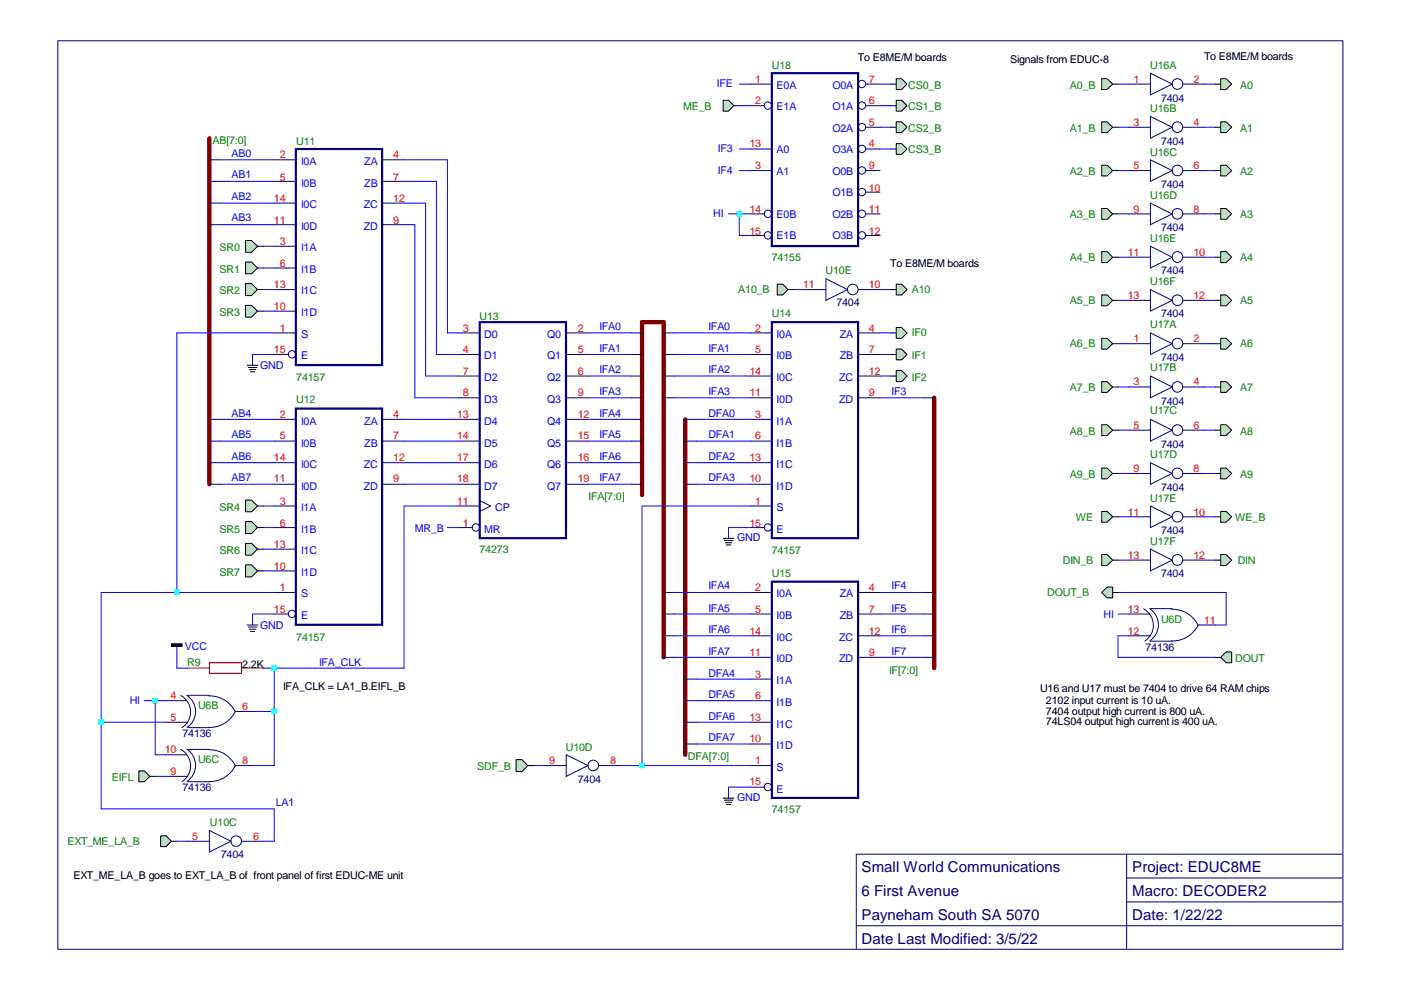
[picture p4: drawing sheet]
<svg xmlns="http://www.w3.org/2000/svg" width="297mm" height="210mm" viewBox="0 0 297 210" stroke-linecap="round" stroke-linejoin="round" font-family="sans-serif">
<g fill="none" stroke="#000080" stroke-width=".21">
<path d="M12.3 8.7h272.4v192.6h-272.4zM159.1 17.8h4.5M183.5 17.8h3.1M239.3 17.8h4.6M243.9 15.5l4.6 2.3-4.6 2.3zM250.8 17.8h4.6M44.4 33.9h2.3M44.4 38.5h2.3M58.2 33.9h4.5M58.2 38.5h4.5M81.1 33.9h4.6M81.1 38.5h4.6"/>
<path d="M159.1 36.2h4.5M159.1 22.4h3.1M159.1 31.6h4.5M183.5 27h3.1M183.5 36.2h3.1M183.5 22.4h3.1M183.5 31.6h3.1M239.3 27h4.6M239.3 36.2h4.6M243.9 24.7l4.6 2.3-4.6 2.3zM243.9 33.9l4.6 2.3-4.6 2.3zM250.8 27h4.6"/>
<path d="M250.8 36.2h4.6M44.4 43.1h2.3M44.4 47.6h2.3M58.2 43.1h4.5M58.2 47.6h4.5M58.2 52.2h4.5M58.2 56.8h4.5M81.1 43.1h4.6M81.1 47.6h4.6M159.1 45.4h3.1M159.1 49.9h3.1M175.1 59.1l4.6 2.3-4.6 2.3z"/>
<path d="M183.5 45.4h3.1M183.5 49.9h3.1M183.5 40.7h3.1M239.3 45.4h4.6M239.3 54.5h4.6M243.9 43.1l4.6 2.3-4.6 2.2zM243.9 52.2l4.6 2.3-4.6 2.3zM250.8 45.4h4.6M250.8 54.5h4.6M58.2 70.6h4.5M58.2 75.2h3M58.2 61.4h4.5"/>
<path d="M58.2 66h4.5M97.1 70.6h4.6M97.1 75.2h4.6M97.1 79.7h4.6M120 70.6h4.7M120 75.2h4.7M120 79.7h4.7M133.8 70.6h2.3M133.8 75.2h2.3M133.8 79.7h2.3M140.7 70.6h2.3M140.7 75.2h2.3"/>
<path d="M140.7 79.7h2.3M159.1 70.6h4.5M159.1 75.2h4.5M159.1 79.7h4.5M170.5 61.4h4.6M182 70.6h4.6M182 75.2h4.6M182 79.7h4.6M182 61.4h4.6M239.3 63.7h4.6M239.3 72.9h4.6M243.9 61.4l4.6 2.3-4.6 2.3z"/>
<path d="M243.9 70.6l4.6 2.3-4.6 2.3zM243.9 79.7l4.6 2.4-4.6 2.2zM250.8 63.7h4.6M250.8 72.9h4.6M44.4 88.9h2.3M44.4 93.5h2.3M44.4 98.1h2.3M58.2 88.9h4.5M58.2 93.5h4.5M58.2 98.1h4.5M81.1 88.9h4.6M81.1 93.5h4.6"/>
<path d="M81.1 98.1h4.6M97.1 84.3h4.6M97.1 88.9h4.6M97.1 93.5h4.6M97.1 98.1h4.6M120 84.3h4.7M120 88.9h4.7M120 93.5h4.7M120 98.1h4.7M133.8 84.3h2.3M133.8 88.9h2.3M133.8 93.5h2.3"/>
<path d="M133.8 98.1h2.3M140.7 84.3h2.3M145.3 88.9h2.3M145.3 93.5h2.3M145.3 98.1h2.3M159.1 84.3h4.5M159.1 88.9h4.5M159.1 93.5h4.5M159.1 98.1h4.5M182 84.3h4.6M195.7 84.3h2.4M239.3 82.1h4.6"/>
<path d="M239.3 91.2h4.6M243.9 88.9l4.6 2.3-4.6 2.3zM243.9 98.1l4.6 2.3-4.6 2.3zM250.8 82.1h4.6M250.8 91.2h4.6M44.4 102.7h2.3M58.2 107.3h4.5M58.2 111.9h4.5M58.2 102.7h4.5M58.2 116.4h4.5M81.1 102.7h4.6M97.1 107.3h4.6"/>
<path d="M97.1 111.9h3.1M97.1 102.7h4.6M101.7 106.1l2.3 1.2-2.3 1.1M120 102.7h4.7M133.8 102.7h2.3M145.3 102.7h2.3M159.1 107.3h4.5M159.1 111.9h3.1M159.1 102.7h4.5M239.3 100.4h4.6M239.3 109.6h4.6M239.3 118.8h4.6"/>
<path d="M243.9 107.3l4.6 2.3-4.6 2.3zM243.9 116.4l4.6 2.4-4.6 2.2zM250.8 100.4h4.6M250.8 109.6h4.6M250.8 118.8h4.6M58.2 125.6h4.5M58.2 130.2h3M58.2 121h4.5M140.7 125.6h2.3M140.7 130.2h2.3M140.7 134.8h2.3M140.7 139.4h2.3"/>
<path d="M159.1 125.6h4.5M159.1 130.2h4.5M159.1 134.8h4.5M159.1 139.4h4.5M182 125.6h4.6M182 130.2h4.6M182 134.8h4.6M182 139.4h4.6M195.7 125.6h2.4M195.7 130.2h2.4M195.7 134.8h2.4M195.7 139.4h2.4"/>
<path d="M239.3 130.2h4.4M239.3 134.8h4.6M242.5 129.1a4 4 0 0 1 .2 6.8M243.7 129a4.1 4.1 0 0 1 .1 6.9M243.9 135.9h4.6M243.9 129h4.6M248.4 129.2a6.1 6.1 0 0 1 5.6 3.4M254.1 132.4a5.9 5.9 0 0 1-5.7 3.5M254.2 132.5h3.5M35.2 148.6h4.4M35.2 153.1h4.6M38.3 147.5a4 4 0 0 1 .3 6.8"/>
<path d="M38.3 158.9a4 4 0 0 1 .3 6.8M39.6 147.4a4.1 4.1 0 0 1 .1 6.8M39.6 158.8a4.1 4.1 0 0 1 .1 6.9M39.8 154.3h4.6M39.8 147.4h4.6M39.8 158.9h4.6M44.3 147.5a6.1 6.1 0 0 1 5.6 3.4M44.3 159a6 6 0 0 1 5.6 3.4M49.9 150.8a5.9 5.9 0 0 1-5.6 3.4M50.1 150.8h3.4M145.3 148.6h2.3M145.3 153.1h2.3"/>
<path d="M145.3 144h2.3M145.3 157.7h2.3M159.1 148.6h4.5M159.1 153.1h4.5M159.1 144h4.5M159.1 157.7h4.5M35.2 160h4.4M35.2 164.6h4.6M39.8 178.4h4.6M39.8 165.7h4.6M44.4 176.1l4.6 2.3-4.6 2.3zM49.9 162.2a5.9 5.9 0 0 1-5.6 3.5"/>
<path d="M50.1 162.3h3.4M51.3 178.4h4.5M115.5 162.3h4.5M120 160l4.7 2.3-4.7 2.3zM126.9 162.3h4.6M159.1 162.3h4.5M159.1 166.9h3.1M181.6 196.3h102.9M238.9 181.1v20M238.9 186.2h45.6M238.9 191.2h45.6M284.5 181.1h-102.9v20"/>
<circle cx="182.8" cy="17.8" r=".78"/>
<circle cx="249.6" cy="17.8" r="1.13"/>
<circle cx="162.8" cy="22.4" r=".78"/>
<circle cx="182.8" cy="22.4" r=".78"/>
<circle cx="182.8" cy="27" r=".78"/>
<circle cx="182.8" cy="31.6" r=".78"/>
<circle cx="182.8" cy="36.1" r=".78"/>
<circle cx="249.6" cy="27" r="1.13"/>
<circle cx="249.6" cy="36.1" r="1.13"/>
<circle cx="162.8" cy="49.9" r=".78"/>
<circle cx="162.8" cy="45.3" r=".78"/>
<circle cx="182.8" cy="49.9" r=".78"/>
<circle cx="182.8" cy="40.7" r=".78"/>
<circle cx="182.8" cy="45.3" r=".78"/>
<circle cx="249.6" cy="54.5" r="1.14"/>
<circle cx="249.6" cy="45.3" r="1.13"/>
<circle cx="61.9" cy="75.1" r=".78"/>
<circle cx="180.8" cy="61.4" r="1.13"/>
<circle cx="249.6" cy="63.7" r="1.13"/>
<circle cx="249.6" cy="72.8" r="1.13"/>
<circle cx="249.6" cy="82" r="1.13"/>
<circle cx="249.6" cy="91.2" r="1.13"/>
<circle cx="100.9" cy="111.8" r=".78"/>
<circle cx="162.8" cy="111.8" r=".78"/>
<circle cx="249.6" cy="118.7" r="1.14"/>
<circle cx="249.6" cy="109.5" r="1.13"/>
<circle cx="249.6" cy="100.4" r="1.13"/>
<circle cx="61.9" cy="130.2" r=".78"/>
<circle cx="50.1" cy="178.3" r="1.13"/>
<circle cx="125.8" cy="162.3" r="1.13"/>
<circle cx="162.8" cy="166.9" r=".78"/>
</g>
<path d="M163.6 15.5h18.3v36.7h-18.3zM62.7 31.6h18.3v45.8h-18.3zM101.7 68.3h18.3v45.8h-18.3zM163.6 68.3h18.3v45.8h-18.3zM62.7 86.6h18.3v45.9h-18.3zM163.6 123.3h18.3v45.9h-18.3z" fill="none" stroke="#000080" stroke-width=".46"/>
<path d="M39.8 141.7h4.6M44.4 140.5h6.8v2.3h-6.8zM51.3 141.7h4.5" fill="none" stroke="#800000" stroke-width=".21"/>
<path d="M44.4 29.3v73.4M145.3 88.9v71.1M198.1 84.3v57.4M136.1 105v-36.7h4.6v71.1" fill="none" stroke="#800000" stroke-width=".92"/>
<path d="M53.5 150.8h4.7" fill="none" stroke="#00f" stroke-width=".21"/>
<path d="M57.7 150.4h.8v.9h-.8z" fill-rule="evenodd" fill="#0ff"/>
<path d="M57.7 150.4h.8v.9h-.8z" fill="none" stroke="#0ff" stroke-width=".21"/>
<path d="M58.2 141.7v9.1" fill="none" stroke="#00f" stroke-width=".21"/>
<path d="M57.7 150.4h.8v.9h-.8z" fill-rule="evenodd" fill="#0ff"/>
<path d="M57.7 150.4h.8v.9h-.8z" fill="none" stroke="#0ff" stroke-width=".21"/>
<path d="M57.7 141.2h.8v.9h-.8z" fill-rule="evenodd" fill="#0ff"/>
<path d="M57.7 141.2h.8v.9h-.8z" fill="none" stroke="#0ff" stroke-width=".21"/>
<path d="M55.8 141.7h2.4" fill="none" stroke="#00f" stroke-width=".21"/>
<path d="M57.7 141.2h.8v.9h-.8z" fill-rule="evenodd" fill="#0ff"/>
<path d="M57.7 141.2h.8v.9h-.8z" fill="none" stroke="#0ff" stroke-width=".21"/>
<path d="M97.1 107.3h-11.4v34.4h-27.5" fill="none" stroke="#00f" stroke-width=".21"/>
<path d="M57.7 141.2h.8v.9h-.8z" fill-rule="evenodd" fill="#0ff"/>
<path d="M57.7 141.2h.8v.9h-.8z" fill="none" stroke="#0ff" stroke-width=".21"/>
<path d="M58.2 150.8v11.5h-4.7" fill="none" stroke="#00f" stroke-width=".21"/>
<path d="M57.7 150.4h.8v.9h-.8z" fill-rule="evenodd" fill="#0ff"/>
<path d="M57.7 150.4h.8v.9h-.8z" fill="none" stroke="#0ff" stroke-width=".21"/>
<path d="M85.7 33.9h9.2v36.7h2.2M156.7 22.4h2.4M85.7 43.1h4.5v36.6h6.9M85.7 88.9h11.4" fill="none" stroke="#00f" stroke-width=".21"/>
<path d="M155.6 22.4h1.1" fill="none" stroke="#000" stroke-width=".21"/>
<path d="M153.3 21.3h1.2l1.1 1.1-1.1 1.2h-1.2z" fill-rule="evenodd" fill="#c0dcc0"/>
<path d="M153.3 21.3h1.2l1.1 1.1-1.1 1.2h-1.2zM36.4 178.4h1.1" fill="none" stroke="#000" stroke-width=".21"/>
<path d="M85.7 38.5h6.8v36.7h4.6M85.7 47.6h2.3v36.7h9.1M85.7 93.5h11.4M37.5 178.4h2.3" fill="none" stroke="#00f" stroke-width=".21"/>
<path d="M34.1 177.2h1.1l1.2 1.2-1.2 1.1h-1.1z" fill-rule="evenodd" fill="#c0dcc0"/>
<path d="M31.8 164.6h1.1M34.1 177.2h1.1l1.2 1.2-1.2 1.1h-1.1z" fill="none" stroke="#000" stroke-width=".21"/>
<path d="M94.9 111.9h2.2M32.9 164.6h2.3" fill="none" stroke="#00f" stroke-width=".21"/>
<path d="M29.5 163.5h1.1l1.2 1.1-1.2 1.1h-1.1z" fill-rule="evenodd" fill="#c0dcc0"/>
<path d="M52.4 77.4h2.3M52.6 77.9h1.9M52.9 78.4h1.4M53.1 78.8h.9M29.5 163.5h1.1l1.2 1.1-1.2 1.1h-1.1z" fill="none" stroke="#000" stroke-width=".21"/>
<path d="M156.7 36.2h2.4M156.7 45.4h2.4M58.2 75.2h-4.7v2.2M237.1 130.2h2.2" fill="none" stroke="#00f" stroke-width=".21"/>
<path d="M156.3 44.9h.9v.9h-.9z" fill-rule="evenodd" fill="#0ff"/>
<path d="M156.3 44.9h.9v.9h-.9z" fill="none" stroke="#0ff" stroke-width=".21"/>
<path d="M156.7 45.4v4.5h2.4" fill="none" stroke="#00f" stroke-width=".21"/>
<path d="M156.3 44.9h.9v.9h-.9z" fill-rule="evenodd" fill="#0ff"/>
<path d="M156.3 44.9h.9v.9h-.9z" fill="none" stroke="#0ff" stroke-width=".21"/>
<path d="M154.5 45.4h2.2" fill="none" stroke="#00f" stroke-width=".21"/>
<path d="M156.3 44.9h.9v.9h-.9z" fill-rule="evenodd" fill="#0ff"/>
<path d="M156.3 44.9h.9v.9h-.9z" fill="none" stroke="#0ff" stroke-width=".21"/>
<path d="M186.6 17.8h2.3" fill="none" stroke="#00f" stroke-width=".21"/>
<path d="M188.9 17.8h1.1" fill="none" stroke="#000" stroke-width=".21"/>
<path d="M190 16.7h1.2l1.1 1.1-1.1 1.2h-1.2z" fill-rule="evenodd" fill="#c0dcc0"/>
<path d="M190 16.7h1.2l1.1 1.1-1.1 1.2h-1.2zM188.9 22.4h1.1" fill="none" stroke="#000" stroke-width=".21"/>
<path d="M186.6 22.4h2.3" fill="none" stroke="#00f" stroke-width=".21"/>
<path d="M190 21.3h1.2l1.1 1.1-1.1 1.2h-1.2z" fill-rule="evenodd" fill="#c0dcc0"/>
<path d="M188.9 27h1.1M190 21.3h1.2l1.1 1.1-1.1 1.2h-1.2z" fill="none" stroke="#000" stroke-width=".21"/>
<path d="M186.6 27h2.3" fill="none" stroke="#00f" stroke-width=".21"/>
<path d="M190 25.8h1.2l1.1 1.2-1.1 1.1h-1.2z" fill-rule="evenodd" fill="#c0dcc0"/>
<path d="M188.9 31.6h1.1M190 25.8h1.2l1.1 1.2-1.1 1.1h-1.2z" fill="none" stroke="#000" stroke-width=".21"/>
<path d="M186.6 31.6h2.3" fill="none" stroke="#00f" stroke-width=".21"/>
<path d="M190 30.5h1.2l1.1 1.1-1.1 1.1h-1.2z" fill-rule="evenodd" fill="#c0dcc0"/>
<path d="M190 30.5h1.2l1.1 1.1-1.1 1.1h-1.2zM54.6 116.4h1.2" fill="none" stroke="#000" stroke-width=".21"/>
<path d="M156.7 17.8h2.4M55.8 116.4h2.4" fill="none" stroke="#00f" stroke-width=".21"/>
<path d="M52.1 115.2h1.2l1.3 1.2-1.3 1.3h-1.2z" fill-rule="evenodd" fill="#c0dcc0"/>
<path d="M54.6 52.2h1.2M52.1 115.2h1.2l1.3 1.2-1.3 1.3h-1.2z" fill="none" stroke="#000" stroke-width=".21"/>
<path d="M55.8 52.2h2.4" fill="none" stroke="#00f" stroke-width=".21"/>
<path d="M52.1 51h1.2l1.3 1.2-1.3 1.3h-1.2z" fill-rule="evenodd" fill="#c0dcc0"/>
<path d="M52.1 51h1.2l1.3 1.2-1.3 1.3h-1.2zM54.6 56.8h1.2" fill="none" stroke="#000" stroke-width=".21"/>
<path d="M55.8 56.8h2.4" fill="none" stroke="#00f" stroke-width=".21"/>
<path d="M52.1 55.6h1.2l1.3 1.2-1.3 1.3h-1.2z" fill-rule="evenodd" fill="#c0dcc0"/>
<path d="M52.1 55.6h1.2l1.3 1.2-1.3 1.3h-1.2zM54.6 66h1.2" fill="none" stroke="#000" stroke-width=".21"/>
<path d="M55.8 66h2.4" fill="none" stroke="#00f" stroke-width=".21"/>
<path d="M52.1 64.7h1.2l1.3 1.3-1.3 1.2h-1.2z" fill-rule="evenodd" fill="#c0dcc0"/>
<path d="M52.1 64.7h1.2l1.3 1.3-1.3 1.2h-1.2zM54.6 61.4h1.2" fill="none" stroke="#000" stroke-width=".21"/>
<path d="M55.8 61.4h2.4" fill="none" stroke="#00f" stroke-width=".21"/>
<path d="M52.1 60.1h1.2l1.3 1.3-1.3 1.3h-1.2z" fill-rule="evenodd" fill="#c0dcc0"/>
<path d="M52.1 60.1h1.2l1.3 1.3-1.3 1.3h-1.2zM54.6 107.3h1.2" fill="none" stroke="#000" stroke-width=".21"/>
<path d="M55.8 107.3h2.4" fill="none" stroke="#00f" stroke-width=".21"/>
<path d="M52.1 106h1.2l1.3 1.3-1.3 1.2h-1.2z" fill-rule="evenodd" fill="#c0dcc0"/>
<path d="M52.1 106h1.2l1.3 1.3-1.3 1.2h-1.2zM54.6 111.9h1.2" fill="none" stroke="#000" stroke-width=".21"/>
<path d="M55.8 111.9h2.4" fill="none" stroke="#00f" stroke-width=".21"/>
<path d="M52.1 110.6h1.2l1.3 1.3-1.3 1.2h-1.2z" fill-rule="evenodd" fill="#c0dcc0"/>
<path d="M52.1 110.6h1.2l1.3 1.3-1.3 1.2h-1.2zM54.6 121h1.2" fill="none" stroke="#000" stroke-width=".21"/>
<path d="M55.8 121h2.4" fill="none" stroke="#00f" stroke-width=".21"/>
<path d="M52.1 119.8h1.2l1.3 1.2-1.3 1.3h-1.2z" fill-rule="evenodd" fill="#c0dcc0"/>
<path d="M52.1 119.8h1.2l1.3 1.2-1.3 1.3h-1.2zM235.9 118.8h1.2" fill="none" stroke="#000" stroke-width=".21"/>
<path d="M85.7 98.1h11.4M85.7 102.7h11.4M237.1 118.8h2.2" fill="none" stroke="#00f" stroke-width=".21"/>
<path d="M233.6 117.6h1.1l1.2 1.2-1.2 1.1h-1.1z" fill-rule="evenodd" fill="#c0dcc0"/>
<path d="M233.6 117.6h1.1l1.2 1.2-1.2 1.1h-1.1zM111.9 162.3h1.3" fill="none" stroke="#000" stroke-width=".21"/>
<path d="M113.2 162.3h2.3" fill="none" stroke="#00f" stroke-width=".21"/>
<path d="M109.4 161.1h1.2l1.3 1.2-1.3 1.3h-1.2z" fill-rule="evenodd" fill="#c0dcc0"/>
<path d="M109.4 161.1h1.2l1.3 1.2-1.3 1.3h-1.2z" fill="none" stroke="#000" stroke-width=".21"/>
<path d="M131.5 162.3h4.6" fill="none" stroke="#00f" stroke-width=".21"/>
<path d="M135.7 161.9h.9v.8h-.9z" fill-rule="evenodd" fill="#0ff"/>
<path d="M135.7 161.9h.9v.8h-.9z" fill="none" stroke="#0ff" stroke-width=".21"/>
<path d="M159.1 107.3h-23v55" fill="none" stroke="#00f" stroke-width=".21"/>
<path d="M135.7 161.9h.9v.8h-.9z" fill-rule="evenodd" fill="#0ff"/>
<path d="M135.7 161.9h.9v.8h-.9z" fill="none" stroke="#0ff" stroke-width=".21"/>
<path d="M136.1 162.3h23" fill="none" stroke="#00f" stroke-width=".21"/>
<path d="M135.7 161.9h.9v.8h-.9z" fill-rule="evenodd" fill="#0ff"/>
<path d="M135.7 161.9h.9v.8h-.9z" fill="none" stroke="#0ff" stroke-width=".21"/>
<path d="M58.2 70.6h-20.7v55M58.2 130.2h-4.7v2.3" fill="none" stroke="#00f" stroke-width=".21"/>
<path d="M52.4 132.5h2.3M52.6 132.9h1.9M52.9 133.4h1.4M53.1 133.9h.9" fill="none" stroke="#000" stroke-width=".21"/>
<path d="M37 125.2h.9v.8h-.9z" fill-rule="evenodd" fill="#0ff"/>
<path d="M37 125.2h.9v.8h-.9z" fill="none" stroke="#0ff" stroke-width=".21"/>
<path d="M37.5 125.6h-16.1v27.5" fill="none" stroke="#00f" stroke-width=".21"/>
<path d="M37 125.2h.9v.8h-.9z" fill-rule="evenodd" fill="#0ff"/>
<path d="M37 125.2h.9v.8h-.9z" fill="none" stroke="#0ff" stroke-width=".21"/>
<path d="M21 152.7h.9v.9h-.9z" fill-rule="evenodd" fill="#0ff"/>
<path d="M21 152.7h.9v.9h-.9z" fill="none" stroke="#0ff" stroke-width=".21"/>
<path d="M21.4 153.1h13.8" fill="none" stroke="#00f" stroke-width=".21"/>
<path d="M21 152.7h.9v.9h-.9z" fill-rule="evenodd" fill="#0ff"/>
<path d="M21 152.7h.9v.9h-.9z" fill="none" stroke="#0ff" stroke-width=".21"/>
<path d="M37.5 125.6h20.7" fill="none" stroke="#00f" stroke-width=".21"/>
<path d="M37 125.2h.9v.8h-.9z" fill-rule="evenodd" fill="#0ff"/>
<path d="M37 125.2h.9v.8h-.9z" fill="none" stroke="#0ff" stroke-width=".21"/>
<path d="M21.4 153.1v18.4h36.8v6.9h-2.4" fill="none" stroke="#00f" stroke-width=".21"/>
<path d="M21 152.7h.9v.9h-.9z" fill-rule="evenodd" fill="#0ff"/>
<path d="M21 152.7h.9v.9h-.9z" fill="none" stroke="#0ff" stroke-width=".21"/>
<g fill="none" stroke="#00f" stroke-width=".21">
<path d="M124.7 79.7h9.1M124.7 75.2h9.1M124.7 70.6h9.1M143 79.7h16.1M143 75.2h16.1M143 70.6h16.1M124.7 88.9h9.1M124.7 93.5h9.1M124.7 98.1h9.1M124.7 84.3h9.1M143 84.3h16.1M147.6 88.9h11.5"/>
<path d="M147.6 93.5h11.5M147.6 98.1h11.5M124.7 102.7h9.1M147.6 102.7h11.5M32.9 148.6h2.3"/>
</g>
<path d="M32.5 148.1h.8v.9h-.8z" fill-rule="evenodd" fill="#0ff"/>
<path d="M32.5 148.1h.8v.9h-.8z" fill="none" stroke="#0ff" stroke-width=".21"/>
<path d="M30.6 148.6h2.3" fill="none" stroke="#00f" stroke-width=".21"/>
<path d="M32.5 148.1h.8v.9h-.8z" fill-rule="evenodd" fill="#0ff"/>
<path d="M32.5 148.1h.8v.9h-.8z" fill="none" stroke="#0ff" stroke-width=".21"/>
<path d="M32.9 148.6v11.4h2.3" fill="none" stroke="#00f" stroke-width=".21"/>
<path d="M32.5 148.1h.8v.9h-.8z" fill-rule="evenodd" fill="#0ff"/>
<path d="M32.5 148.1h.8v.9h-.8z" fill="none" stroke="#0ff" stroke-width=".21"/>
<path d="M255.4 118.8h2.3M143 139.4h16.1M143 134.8h16.1M143 130.2h16.1M143 125.6h16.1M147.6 157.7h11.5M147.6 153.1h11.5M147.6 148.6h11.5M147.6 144h11.5" fill="none" stroke="#00f" stroke-width=".21"/>
<path d="M257.7 118.8h1.1" fill="none" stroke="#000" stroke-width=".21"/>
<path d="M258.8 117.6h1.2l1.1 1.2-1.1 1.1h-1.2z" fill-rule="evenodd" fill="#c0dcc0"/>
<path d="M257.7 109.6h1.1M258.8 117.6h1.2l1.1 1.2-1.1 1.1h-1.2z" fill="none" stroke="#000" stroke-width=".21"/>
<path d="M255.4 109.6h2.3" fill="none" stroke="#00f" stroke-width=".21"/>
<path d="M258.8 108.4h1.2l1.1 1.2-1.1 1.1h-1.2z" fill-rule="evenodd" fill="#c0dcc0"/>
<path d="M258.8 108.4h1.2l1.1 1.2-1.1 1.1h-1.2zM235.9 125.6h1.2" fill="none" stroke="#000" stroke-width=".21"/>
<path d="M237.1 125.6h22.9v6.9h-2.3" fill="none" stroke="#00f" stroke-width=".21"/>
<path d="M233.6 125.6l1.1-1.1h1.2v2.3h-1.2z" fill-rule="evenodd" fill="#c0dcc0"/>
<path d="M188.9 61.4h1.1M233.6 125.6l1.1-1.1h1.2v2.3h-1.2z" fill="none" stroke="#000" stroke-width=".21"/>
<path d="M186.6 61.4h2.3" fill="none" stroke="#00f" stroke-width=".21"/>
<path d="M190 60.3h1.2l1.1 1.1-1.1 1.1h-1.2z" fill-rule="evenodd" fill="#c0dcc0"/>
<path d="M167.1 61.4h1.1M190 60.3h1.2l1.1 1.1-1.1 1.1h-1.2zM153.3 169.2h2.3M153.6 169.6h1.8M153.8 170.1h1.3M154 170.6h.9" fill="none" stroke="#000" stroke-width=".21"/>
<path d="M168.2 61.4h2.3M159.1 166.9h-4.6v2.3" fill="none" stroke="#00f" stroke-width=".21"/>
<path d="M164.8 60.3h1.1l1.2 1.1-1.2 1.1h-1.1z" fill-rule="evenodd" fill="#c0dcc0"/>
<path d="M164.8 60.3h1.1l1.2 1.1-1.2 1.1h-1.1zM153.3 114.1h2.3M153.6 114.6h1.8M153.8 115.1h1.3M154 115.5h.9M257.7 139.4h1.1" fill="none" stroke="#000" stroke-width=".21"/>
<path d="M159.1 111.9h-4.6v2.2M239.3 134.8h-2.2v4.6h20.6" fill="none" stroke="#00f" stroke-width=".21"/>
<path d="M258.8 139.4l1.2-1.2h1.1v2.3h-1.1z" fill-rule="evenodd" fill="#c0dcc0"/>
<path d="M235.9 17.8h1.2M258.8 139.4l1.2-1.2h1.1v2.3h-1.1z" fill="none" stroke="#000" stroke-width=".21"/>
<path d="M237.1 17.8h2.2" fill="none" stroke="#00f" stroke-width=".21"/>
<path d="M233.6 16.7h1.1l1.2 1.1-1.2 1.2h-1.1z" fill-rule="evenodd" fill="#c0dcc0"/>
<path d="M233.6 16.7h1.1l1.2 1.1-1.2 1.2h-1.1zM235.9 27h1.2" fill="none" stroke="#000" stroke-width=".21"/>
<path d="M237.1 27h2.2" fill="none" stroke="#00f" stroke-width=".21"/>
<path d="M233.6 25.8h1.1l1.2 1.2-1.2 1.1h-1.1z" fill-rule="evenodd" fill="#c0dcc0"/>
<path d="M233.6 25.8h1.1l1.2 1.2-1.2 1.1h-1.1zM235.9 36.2h1.2" fill="none" stroke="#000" stroke-width=".21"/>
<path d="M237.1 36.2h2.2" fill="none" stroke="#00f" stroke-width=".21"/>
<path d="M233.6 35h1.1l1.2 1.2-1.2 1.1h-1.1z" fill-rule="evenodd" fill="#c0dcc0"/>
<path d="M233.6 35h1.1l1.2 1.2-1.2 1.1h-1.1zM235.9 45.4h1.2" fill="none" stroke="#000" stroke-width=".21"/>
<path d="M237.1 45.4h2.2" fill="none" stroke="#00f" stroke-width=".21"/>
<path d="M233.6 44.2h1.1l1.2 1.2-1.2 1.1h-1.1z" fill-rule="evenodd" fill="#c0dcc0"/>
<path d="M233.6 44.2h1.1l1.2 1.2-1.2 1.1h-1.1zM235.9 54.5h1.2" fill="none" stroke="#000" stroke-width=".21"/>
<path d="M237.1 54.5h2.2" fill="none" stroke="#00f" stroke-width=".21"/>
<path d="M233.6 53.4h1.1l1.2 1.1-1.2 1.2h-1.1z" fill-rule="evenodd" fill="#c0dcc0"/>
<path d="M233.6 53.4h1.1l1.2 1.1-1.2 1.2h-1.1zM235.9 63.7h1.2" fill="none" stroke="#000" stroke-width=".21"/>
<path d="M237.1 63.7h2.2" fill="none" stroke="#00f" stroke-width=".21"/>
<path d="M233.6 62.5h1.1l1.2 1.2-1.2 1.1h-1.1z" fill-rule="evenodd" fill="#c0dcc0"/>
<path d="M233.6 62.5h1.1l1.2 1.2-1.2 1.1h-1.1zM235.9 72.9h1.2" fill="none" stroke="#000" stroke-width=".21"/>
<path d="M237.1 72.9h2.2" fill="none" stroke="#00f" stroke-width=".21"/>
<path d="M233.6 71.7h1.1l1.2 1.2-1.2 1.1h-1.1z" fill-rule="evenodd" fill="#c0dcc0"/>
<path d="M233.6 71.7h1.1l1.2 1.2-1.2 1.1h-1.1zM235.9 82.1h1.2" fill="none" stroke="#000" stroke-width=".21"/>
<path d="M237.1 82.1h2.2" fill="none" stroke="#00f" stroke-width=".21"/>
<path d="M233.6 80.9h1.1l1.2 1.2-1.2 1.1h-1.1z" fill-rule="evenodd" fill="#c0dcc0"/>
<path d="M233.6 80.9h1.1l1.2 1.2-1.2 1.1h-1.1zM235.9 91.2h1.2" fill="none" stroke="#000" stroke-width=".21"/>
<path d="M237.1 91.2h2.2" fill="none" stroke="#00f" stroke-width=".21"/>
<path d="M233.6 90.1h1.1l1.2 1.1-1.2 1.1h-1.1z" fill-rule="evenodd" fill="#c0dcc0"/>
<path d="M233.6 90.1h1.1l1.2 1.1-1.2 1.1h-1.1zM235.9 100.4h1.2" fill="none" stroke="#000" stroke-width=".21"/>
<path d="M237.1 100.4h2.2" fill="none" stroke="#00f" stroke-width=".21"/>
<path d="M233.6 99.2h1.1l1.2 1.2-1.2 1.1h-1.1z" fill-rule="evenodd" fill="#c0dcc0"/>
<path d="M257.7 17.8h1.1M233.6 99.2h1.1l1.2 1.2-1.2 1.1h-1.1z" fill="none" stroke="#000" stroke-width=".21"/>
<path d="M255.4 17.8h2.3" fill="none" stroke="#00f" stroke-width=".21"/>
<path d="M258.8 16.7h1.2l1.1 1.1-1.1 1.2h-1.2z" fill-rule="evenodd" fill="#c0dcc0"/>
<path d="M258.8 16.7h1.2l1.1 1.1-1.1 1.2h-1.2zM257.7 27h1.1" fill="none" stroke="#000" stroke-width=".21"/>
<path d="M255.4 27h2.3" fill="none" stroke="#00f" stroke-width=".21"/>
<path d="M258.8 25.8h1.2l1.1 1.2-1.1 1.1h-1.2z" fill-rule="evenodd" fill="#c0dcc0"/>
<path d="M257.7 36.2h1.1M258.8 25.8h1.2l1.1 1.2-1.1 1.1h-1.2z" fill="none" stroke="#000" stroke-width=".21"/>
<path d="M255.4 36.2h2.3" fill="none" stroke="#00f" stroke-width=".21"/>
<path d="M258.8 35h1.2l1.1 1.2-1.1 1.1h-1.2z" fill-rule="evenodd" fill="#c0dcc0"/>
<path d="M258.8 35h1.2l1.1 1.2-1.1 1.1h-1.2zM257.7 45.4h1.1" fill="none" stroke="#000" stroke-width=".21"/>
<path d="M255.4 45.4h2.3" fill="none" stroke="#00f" stroke-width=".21"/>
<path d="M258.8 44.2h1.2l1.1 1.2-1.1 1.1h-1.2z" fill-rule="evenodd" fill="#c0dcc0"/>
<path d="M257.7 54.5h1.1M258.8 44.2h1.2l1.1 1.2-1.1 1.1h-1.2z" fill="none" stroke="#000" stroke-width=".21"/>
<path d="M255.4 54.5h2.3" fill="none" stroke="#00f" stroke-width=".21"/>
<path d="M258.8 53.4h1.2l1.1 1.1-1.1 1.2h-1.2z" fill-rule="evenodd" fill="#c0dcc0"/>
<path d="M258.8 53.4h1.2l1.1 1.1-1.1 1.2h-1.2zM257.7 63.7h1.1" fill="none" stroke="#000" stroke-width=".21"/>
<path d="M255.4 63.7h2.3" fill="none" stroke="#00f" stroke-width=".21"/>
<path d="M258.8 62.5h1.2l1.1 1.2-1.1 1.1h-1.2z" fill-rule="evenodd" fill="#c0dcc0"/>
<path d="M257.7 72.9h1.1M258.8 62.5h1.2l1.1 1.2-1.1 1.1h-1.2z" fill="none" stroke="#000" stroke-width=".21"/>
<path d="M255.4 72.9h2.3" fill="none" stroke="#00f" stroke-width=".21"/>
<path d="M258.8 71.7h1.2l1.1 1.2-1.1 1.1h-1.2z" fill-rule="evenodd" fill="#c0dcc0"/>
<path d="M258.8 71.7h1.2l1.1 1.2-1.1 1.1h-1.2zM257.7 82.1h1.1" fill="none" stroke="#000" stroke-width=".21"/>
<path d="M255.4 82.1h2.3" fill="none" stroke="#00f" stroke-width=".21"/>
<path d="M258.8 80.9h1.2l1.1 1.2-1.1 1.1h-1.2z" fill-rule="evenodd" fill="#c0dcc0"/>
<path d="M257.7 91.2h1.1M258.8 80.9h1.2l1.1 1.2-1.1 1.1h-1.2z" fill="none" stroke="#000" stroke-width=".21"/>
<path d="M255.4 91.2h2.3" fill="none" stroke="#00f" stroke-width=".21"/>
<path d="M258.8 90.1h1.2l1.1 1.1-1.1 1.1h-1.2z" fill-rule="evenodd" fill="#c0dcc0"/>
<path d="M258.8 90.1h1.2l1.1 1.1-1.1 1.1h-1.2zM257.7 100.4h1.1" fill="none" stroke="#000" stroke-width=".21"/>
<path d="M255.4 100.4h2.3" fill="none" stroke="#00f" stroke-width=".21"/>
<path d="M258.8 99.2h1.2l1.1 1.2-1.1 1.1h-1.2z" fill-rule="evenodd" fill="#c0dcc0"/>
<path d="M258.8 99.2h1.2l1.1 1.2-1.1 1.1h-1.2zM235.9 109.6h1.2" fill="none" stroke="#000" stroke-width=".21"/>
<path d="M237.1 109.6h2.2" fill="none" stroke="#00f" stroke-width=".21"/>
<path d="M233.6 108.4h1.1l1.2 1.2-1.2 1.1h-1.1z" fill-rule="evenodd" fill="#c0dcc0"/>
<path d="M188.9 79.7h1.1M233.6 108.4h1.1l1.2 1.2-1.2 1.1h-1.1z" fill="none" stroke="#000" stroke-width=".21"/>
<path d="M186.6 79.7h2.3" fill="none" stroke="#00f" stroke-width=".21"/>
<path d="M190 78.6h1.2l1.1 1.1-1.1 1.2h-1.2z" fill-rule="evenodd" fill="#c0dcc0"/>
<path d="M188.9 75.2h1.1M190 78.6h1.2l1.1 1.1-1.1 1.2h-1.2z" fill="none" stroke="#000" stroke-width=".21"/>
<path d="M186.6 75.2h2.3" fill="none" stroke="#00f" stroke-width=".21"/>
<path d="M190 74h1.2l1.1 1.2-1.1 1.1h-1.2z" fill-rule="evenodd" fill="#c0dcc0"/>
<path d="M188.9 70.6h1.1M190 74h1.2l1.1 1.2-1.1 1.1h-1.2z" fill="none" stroke="#000" stroke-width=".21"/>
<path d="M186.6 70.6h2.3" fill="none" stroke="#00f" stroke-width=".21"/>
<path d="M190 69.4h1.2l1.1 1.2-1.1 1.1h-1.2z" fill-rule="evenodd" fill="#c0dcc0"/>
<path d="M190 69.4h1.2l1.1 1.2-1.1 1.1h-1.2z" fill="none" stroke="#000" stroke-width=".21"/>
<path d="M37.5 137.1v4.6h2.3" fill="none" stroke="#00f" stroke-width=".21"/>
<path d="M36.4 136.5h2.2v.5h-2.2z" fill-rule="evenodd" fill="#0b0000"/>
<path d="M36.4 136.5h2.2v.5h-2.2z" fill="none" stroke="#000" stroke-width=".21"/>
<g fill="none" stroke="#00f" stroke-width=".21">
<path d="M46.7 38.5h11.5M46.7 33.9h11.5M156.7 31.6h2.4M46.7 47.6h11.5M46.7 43.1h11.5M46.7 98.1h11.5M46.7 93.5h11.5M46.7 88.9h11.5M186.6 84.3h9.1M46.7 102.7h11.5M186.6 139.4h9.1M186.6 134.8h9.1"/>
<path d="M186.6 130.2h9.1M186.6 125.6h9.1"/>
</g>
<g font-size="3.2" fill="#000080">
<text x="182.7" y="184.9">Small World Communications</text>
<text x="240.1" y="184.9">Project: EDUC8ME</text>
<text x="182.7" y="190">6 First Avenue</text>
<text x="240.1" y="190">Macro: DECODER2</text>
<text x="182.7" y="195">Payneham South SA 5070</text>
<text x="240.1" y="195">Date: 1/22/22</text>
<text x="182.7" y="200.1">Date Last Modified: 3/5/22</text>
</g>
<g font-size="2.3" fill="#f00">
<text x="160.1" y="17.5">1</text>
<text x="184.2" y="17.5">7</text>
<text x="240.4" y="17.5">1</text>
<text x="253" y="17.5">2</text>
<text x="160.1" y="22.1">2</text>
<text x="184.2" y="22.1">6</text>
<text x="184.2" y="26.6">5</text>
<text x="240.4" y="26.6">3</text>
<text x="253" y="26.6">4</text>
<text x="59.3" y="33.5">2</text>
<text x="83.4" y="33.5">4</text>
<text x="158.9" y="31.2">13</text>
<text x="160.1" y="35.8">3</text>
<text x="184.2" y="31.2">4</text>
<text x="184.2" y="35.8">9</text>
<text x="240.4" y="35.8">5</text>
<text x="253" y="35.8">6</text>
<text x="59.3" y="38.3">5</text>
<text x="83.4" y="38.3">7</text>
<text x="184.2" y="40.6">10</text>
<text x="58.1" y="42.9">14</text>
<text x="58.1" y="47.5">11</text>
<text x="83.4" y="42.9">12</text>
<text x="83.4" y="47.5">9</text>
<text x="158.9" y="45.2">14</text>
<text x="184.2" y="45.2">11</text>
<text x="240.4" y="45.2">9</text>
<text x="253" y="45.2">8</text>
<text x="59.3" y="52">3</text>
<text x="158.9" y="49.8">15</text>
<text x="184.2" y="49.8">12</text>
<text x="59.3" y="56.6">6</text>
<text x="239.1" y="54.3">11</text>
<text x="253" y="54.3">10</text>
<text x="58.1" y="61.1">13</text>
<text x="58.1" y="65.7">10</text>
<text x="170.3" y="61.1">11</text>
<text x="184.2" y="61.1">10</text>
<text x="239.1" y="63.4">13</text>
<text x="253" y="63.4">12</text>
<text x="59.3" y="70.3">1</text>
<text x="98.2" y="70.3">3</text>
<text x="122.5" y="70.3">2</text>
<text x="160.1" y="70.3">2</text>
<text x="184.2" y="70.3">4</text>
<text x="58.1" y="74.9">15</text>
<text x="98.2" y="74.9">4</text>
<text x="122.5" y="74.9">5</text>
<text x="160.1" y="74.9">5</text>
<text x="184.2" y="74.9">7</text>
<text x="240.4" y="72.6">1</text>
<text x="253" y="72.6">2</text>
<text x="98.2" y="79.4">7</text>
<text x="122.5" y="79.4">6</text>
<text x="158.9" y="79.4">14</text>
<text x="184.2" y="79.4">12</text>
<text x="240.4" y="81.7">3</text>
<text x="253" y="81.7">4</text>
<text x="59.3" y="88.6">2</text>
<text x="83.4" y="88.6">4</text>
<text x="96.9" y="88.6">13</text>
<text x="98.2" y="84">8</text>
<text x="122.5" y="84">9</text>
<text x="122.5" y="88.6">12</text>
<text x="158.9" y="84">11</text>
<text x="160.1" y="88.6">3</text>
<text x="184.2" y="84">9</text>
<text x="59.3" y="93.1">5</text>
<text x="83.4" y="93.1">7</text>
<text x="96.9" y="93.1">14</text>
<text x="122.5" y="93.1">15</text>
<text x="160.1" y="93.1">6</text>
<text x="240.4" y="90.9">5</text>
<text x="253" y="90.9">6</text>
<text x="58.1" y="97.7">14</text>
<text x="83.4" y="97.7">12</text>
<text x="96.9" y="97.7">17</text>
<text x="122.5" y="97.7">16</text>
<text x="158.9" y="97.7">13</text>
<text x="240.4" y="100">9</text>
<text x="253" y="100">8</text>
<text x="58.1" y="102.3">11</text>
<text x="59.3" y="107.1">3</text>
<text x="83.4" y="102.3">9</text>
<text x="96.9" y="107.1">11</text>
<text x="96.9" y="102.3">18</text>
<text x="122.5" y="102.3">19</text>
<text x="158.9" y="102.3">10</text>
<text x="160.1" y="107.1">1</text>
<text x="59.3" y="111.7">6</text>
<text x="98.2" y="111.7">1</text>
<text x="158.9" y="111.7">15</text>
<text x="239.1" y="109.4">11</text>
<text x="253" y="109.4">10</text>
<text x="58.1" y="116.3">13</text>
<text x="239.1" y="118.5">13</text>
<text x="253" y="118.5">12</text>
<text x="58.1" y="120.8">10</text>
<text x="59.3" y="125.4">1</text>
<text x="160.1" y="125.4">2</text>
<text x="184.2" y="125.4">4</text>
<text x="58.1" y="130">15</text>
<text x="160.1" y="130">5</text>
<text x="184.2" y="130">7</text>
<text x="239.1" y="130">13</text>
<text x="158.9" y="134.5">14</text>
<text x="184.2" y="134.5">12</text>
<text x="239.1" y="134.5">12</text>
<text x="255.3" y="132.3">11</text>
<text x="158.9" y="139.1">11</text>
<text x="160.1" y="143.7">3</text>
<text x="184.2" y="139.1">9</text>
<text x="36.2" y="148.3">4</text>
<text x="160.1" y="148.3">6</text>
<text x="36.2" y="152.8">5</text>
<text x="51.4" y="150.6">6</text>
<text x="158.9" y="152.8">13</text>
<text x="35" y="159.7">10</text>
<text x="51.4" y="161.9">8</text>
<text x="116.4" y="161.9">9</text>
<text x="129.4" y="161.9">8</text>
<text x="158.9" y="157.4">10</text>
<text x="160.1" y="161.9">1</text>
<text x="36.2" y="164.2">9</text>
<text x="158.9" y="166.5">15</text>
<text x="40.8" y="178.2">5</text>
<text x="53.7" y="178.2">6</text>
</g>
<g font-size="2.3" fill="#008000">
<text x="163.6" y="14.7">U18</text>
<text x="243.9" y="14.7">U16A</text>
<text x="144.9" y="23.3">ME_B</text>
<text x="192.6" y="18.8">CS0_B</text>
<text x="192.6" y="23.3">CS1_B</text>
<text x="226.9" y="18.8">A0_B</text>
<text x="243.9" y="23.8">U16B</text>
<text x="262.9" y="18.8">A0</text>
<text x="192.6" y="27.9">CS2_B</text>
<text x="226.9" y="27.9">A1_B</text>
<text x="262.9" y="27.9">A1</text>
<text x="45" y="30.5">AB[7:0]</text>
<text x="62.8" y="30.7">U11</text>
<text x="192.6" y="32.5">CS3_B</text>
<text x="243.9" y="33">U16C</text>
<text x="226.9" y="37.1">A2_B</text>
<text x="262.9" y="37.1">A2</text>
<text x="226.9" y="46.2">A3_B</text>
<text x="243.9" y="42.1">U16D</text>
<text x="262.9" y="46.2">A3</text>
<text x="46.6" y="53.3">SR0</text>
<text x="243.9" y="51.3">U16E</text>
<text x="46.6" y="57.8">SR1</text>
<text x="163.6" y="55.3">74155</text>
<text x="175" y="58.1">U10E</text>
<text x="226.9" y="55.3">A4_B</text>
<text x="262.9" y="55.3">A4</text>
<text x="46.6" y="62.4">SR2</text>
<text x="156.5" y="62.2">A10_B</text>
<text x="193.3" y="62.2">A10</text>
<text x="226.9" y="64.4">A5_B</text>
<text x="243.9" y="60.4">U16F</text>
<text x="262.9" y="64.4">A5</text>
<text x="46.6" y="67">SR3</text>
<text x="101.7" y="67.7">U13</text>
<text x="163.6" y="67.2">U14</text>
<text x="193.3" y="71.3">IF0</text>
<text x="243.9" y="69.5">U17A</text>
<text x="193.3" y="76.1">IF1</text>
<text x="226.9" y="73.6">A6_B</text>
<text x="262.9" y="73.6">A6</text>
<text x="62.8" y="80.7">74157</text>
<text x="193.3" y="80.7">IF2</text>
<text x="226.9" y="83">A7_B</text>
<text x="243.9" y="78.7">U17B</text>
<text x="262.9" y="83">A7</text>
<text x="62.8" y="85.5">U12</text>
<text x="243.9" y="87.8">U17C</text>
<text x="226.9" y="92.1">A8_B</text>
<text x="262.9" y="92.1">A8</text>
<text x="226.9" y="101.3">A9_B</text>
<text x="243.9" y="97.2">U17D</text>
<text x="262.9" y="101.3">A9</text>
<text x="124.8" y="106.1">IFA[7:0]</text>
<text x="243.9" y="106.4">U17E</text>
<text x="46.6" y="108.4">SR4</text>
<text x="46.6" y="113">SR5</text>
<text x="228.1" y="110.4">WE</text>
<text x="261.9" y="110.4">WE_B</text>
<text x="46.6" y="117.5">SR6</text>
<text x="101.7" y="117.3">74273</text>
<text x="163.6" y="117.5">74157</text>
<text x="225.3" y="119.6">DIN_B</text>
<text x="243.9" y="115.5">U17F</text>
<text x="262.4" y="119.6">DIN</text>
<text x="46.6" y="122.1">SR7</text>
<text x="163.6" y="122.4">U15</text>
<text x="222" y="126.4">DOUT_B</text>
<text x="62.8" y="135.8">74157</text>
<text x="246.2" y="132">U6D</text>
<text x="39.7" y="141.2">R9</text>
<text x="188.5" y="142.9">IF[7:0]</text>
<text x="261.9" y="140.4">DOUT</text>
<text x="42" y="150.3">U6B</text>
<text x="42" y="161.7">U6C</text>
<text x="120" y="159.1">U10D</text>
<text x="145.9" y="161.2">DFA[7:0]</text>
<text x="23.7" y="165.5">EIFL</text>
<text x="101.2" y="163.2">SDF_B</text>
<text x="163.6" y="172.4">74157</text>
<text x="14.3" y="179.2">EXT_ME_LA_B</text>
<text x="44.5" y="175.1">U10C</text>
</g>
<g font-size="2.3">
<text x="181.9" y="12.9">To E8ME/M boards</text>
<text x="214.2" y="13.4">Signals from EDUC-8</text>
<text x="255.3" y="12.7">To E8ME/M boards</text>
<text x="188.8" y="56.6">To E8ME/M boards</text>
<text x="51.4" y="141.7">2.2K</text>
<text x="60" y="146.2">IFA_CLK = LA1_B.EIFL_B</text>
<text x="220.5" y="146.7">U16 and U17 must be 7404 to drive 64 RAM chips</text>
<text x="221.8" y="149.3">2102 input current is 10 uA.</text>
<text x="221.8" y="151.6">7404 output high current is 800 uA.</text>
<text x="221.8" y="153.8">74LS04 output high current is 400 uA.</text>
<text x="15.6" y="186.3">EXT_ME_LA_B goes to EXT_LA_B of front panel of first EDUC-ME unit</text>
</g>
<g font-size="2.3" fill="#00f">
<text x="152" y="18.5">IFE</text>
<text x="164.7" y="18.8">E0A</text>
<text x="164.7" y="23.3">E1A</text>
<text x="176.5" y="18.8">O0A</text>
<text x="176.5" y="23.3">O1A</text>
<text x="176.5" y="27.9">O2A</text>
<text x="49.1" y="33.2">AB0</text>
<text x="63.8" y="35">I0A</text>
<text x="77.2" y="35">ZA</text>
<text x="152.2" y="32.2">IF3</text>
<text x="164.7" y="32.5">A0</text>
<text x="176.5" y="32.5">O3A</text>
<text x="49.1" y="37.8">AB1</text>
<text x="63.8" y="39.6">I0B</text>
<text x="77.2" y="39.6">ZB</text>
<text x="152.2" y="36.8">IF4</text>
<text x="164.7" y="37.1">A1</text>
<text x="176.5" y="37.1">O0B</text>
<text x="176.5" y="41.6">O1B</text>
<text x="49.1" y="47">AB3</text>
<text x="49.1" y="42.4">AB2</text>
<text x="63.8" y="44.2">I0C</text>
<text x="77.1" y="44.2">ZC</text>
<text x="151.2" y="45.9">HI</text>
<text x="164.7" y="46.2">E0B</text>
<text x="176.5" y="46.2">O2B</text>
<text x="63.8" y="48.7">I0D</text>
<text x="63.8" y="53.3">I1A</text>
<text x="77.1" y="48.7">ZD</text>
<text x="164.7" y="50.8">E1B</text>
<text x="176.5" y="50.8">O3B</text>
<text x="63.8" y="57.8">I1B</text>
<text x="63.8" y="62.4">I1C</text>
<text x="63.8" y="71.6">S</text>
<text x="63.8" y="67">I1D</text>
<text x="102.7" y="71.6">D0</text>
<text x="116" y="71.6">Q0</text>
<text x="127.1" y="70">IFA0</text>
<text x="150.2" y="70">IFA0</text>
<text x="164.7" y="71.6">I0A</text>
<text x="178" y="71.6">ZA</text>
<text x="63.8" y="76.1">E</text>
<text x="102.7" y="76.1">D1</text>
<text x="116" y="76.1">Q1</text>
<text x="127.1" y="74.6">IFA1</text>
<text x="150.2" y="74.6">IFA1</text>
<text x="164.7" y="76.1">I0B</text>
<text x="178" y="76.1">ZB</text>
<text x="55.2" y="78.2">GND</text>
<text x="102.7" y="80.7">D2</text>
<text x="116" y="80.7">Q2</text>
<text x="127.1" y="83.7">IFA3</text>
<text x="127.1" y="79.2">IFA2</text>
<text x="150.2" y="79.2">IFA2</text>
<text x="150.2" y="83.7">IFA3</text>
<text x="164.7" y="80.7">I0C</text>
<text x="177.9" y="80.7">ZC</text>
<text x="189" y="83.7">IF3</text>
<text x="49.1" y="88.3">AB4</text>
<text x="102.7" y="85.5">D3</text>
<text x="116" y="85.5">Q3</text>
<text x="127.1" y="88.3">IFA4</text>
<text x="150.2" y="88.3">DFA0</text>
<text x="164.7" y="85.5">I0D</text>
<text x="177.9" y="85.5">ZD</text>
<text x="49.1" y="92.9">AB5</text>
<text x="63.8" y="90.1">I0A</text>
<text x="63.8" y="94.7">I0B</text>
<text x="77.2" y="90.1">ZA</text>
<text x="77.2" y="94.7">ZB</text>
<text x="102.7" y="90.1">D4</text>
<text x="102.7" y="94.7">D5</text>
<text x="116" y="90.1">Q4</text>
<text x="116" y="94.7">Q5</text>
<text x="127.1" y="92.9">IFA5</text>
<text x="150.2" y="92.9">DFA1</text>
<text x="164.7" y="90.1">I1A</text>
<text x="164.7" y="94.7">I1B</text>
<text x="49.1" y="97.5">AB6</text>
<text x="63.8" y="99.2">I0C</text>
<text x="77.1" y="99.2">ZC</text>
<text x="102.7" y="99.2">D6</text>
<text x="116" y="99.2">Q6</text>
<text x="127.1" y="97.5">IFA6</text>
<text x="150.2" y="97.5">DFA2</text>
<text x="164.7" y="99.2">I1C</text>
<text x="49.1" y="102">AB7</text>
<text x="63.8" y="103.8">I0D</text>
<text x="77.1" y="103.8">ZD</text>
<text x="102.7" y="103.8">D7</text>
<text x="116" y="103.8">Q7</text>
<text x="127.1" y="102">IFA7</text>
<text x="150.2" y="102">DFA3</text>
<text x="164.7" y="103.8">I1D</text>
<text x="63.8" y="108.4">I1A</text>
<text x="63.8" y="113">I1B</text>
<text x="88" y="112.7">MR_B</text>
<text x="102.7" y="113">MR</text>
<text x="105" y="108.4">CP</text>
<text x="164.7" y="108.4">S</text>
<text x="164.7" y="113">E</text>
<text x="63.8" y="117.5">I1C</text>
<text x="156.3" y="114.7">GND</text>
<text x="63.8" y="122.1">I1D</text>
<text x="150.2" y="124.9">IFA4</text>
<text x="189" y="124.9">IF4</text>
<text x="63.8" y="126.7">S</text>
<text x="63.8" y="131.2">E</text>
<text x="150.2" y="129.7">IFA5</text>
<text x="164.7" y="126.7">I0A</text>
<text x="164.7" y="131.2">I0B</text>
<text x="178" y="126.7">ZA</text>
<text x="178" y="131.2">ZB</text>
<text x="189" y="129.7">IF5</text>
<text x="234" y="131">HI</text>
<text x="39.2" y="137.9">VCC</text>
<text x="55.2" y="133.3">GND</text>
<text x="150.2" y="134.3">IFA6</text>
<text x="164.7" y="135.8">I0C</text>
<text x="177.9" y="135.8">ZC</text>
<text x="189" y="134.3">IF6</text>
<text x="67.6" y="141.2">IFA_CLK</text>
<text x="150.2" y="143.4">DFA4</text>
<text x="150.2" y="138.9">IFA7</text>
<text x="164.7" y="140.4">I0D</text>
<text x="177.9" y="140.4">ZD</text>
<text x="189" y="138.9">IF7</text>
<text x="27.5" y="149.3">HI</text>
<text x="150.2" y="148">DFA5</text>
<text x="164.7" y="145">I1A</text>
<text x="164.7" y="149.8">I1B</text>
<text x="150.2" y="152.6">DFA6</text>
<text x="164.7" y="154.3">I1C</text>
<text x="150.2" y="157.1">DFA7</text>
<text x="164.7" y="158.9">I1D</text>
<text x="164.7" y="163.5">S</text>
<text x="58.5" y="170.8">LA1</text>
<text x="156.3" y="169.8">GND</text>
<text x="164.7" y="168">E</text>
</g>
<g font-size="2.3" fill="#000080">
<text x="246.2" y="21.6">7404</text>
<text x="246.2" y="30.7">7404</text>
<text x="246.2" y="39.9">7404</text>
<text x="246.2" y="49">7404</text>
<text x="246.2" y="58.1">7404</text>
<text x="177.3" y="65">7404</text>
<text x="246.2" y="67.2">7404</text>
<text x="246.2" y="76.6">7404</text>
<text x="246.2" y="85.8">7404</text>
<text x="246.2" y="94.9">7404</text>
<text x="246.2" y="104.1">7404</text>
<text x="246.2" y="113.2">7404</text>
<text x="246.2" y="122.4">7404</text>
<text x="242.9" y="138.1">74136</text>
<text x="38.7" y="156.4">74136</text>
<text x="38.7" y="167.8">74136</text>
<text x="122.5" y="166">7404</text>
<text x="46.8" y="182">7404</text>
</g>
</svg>
